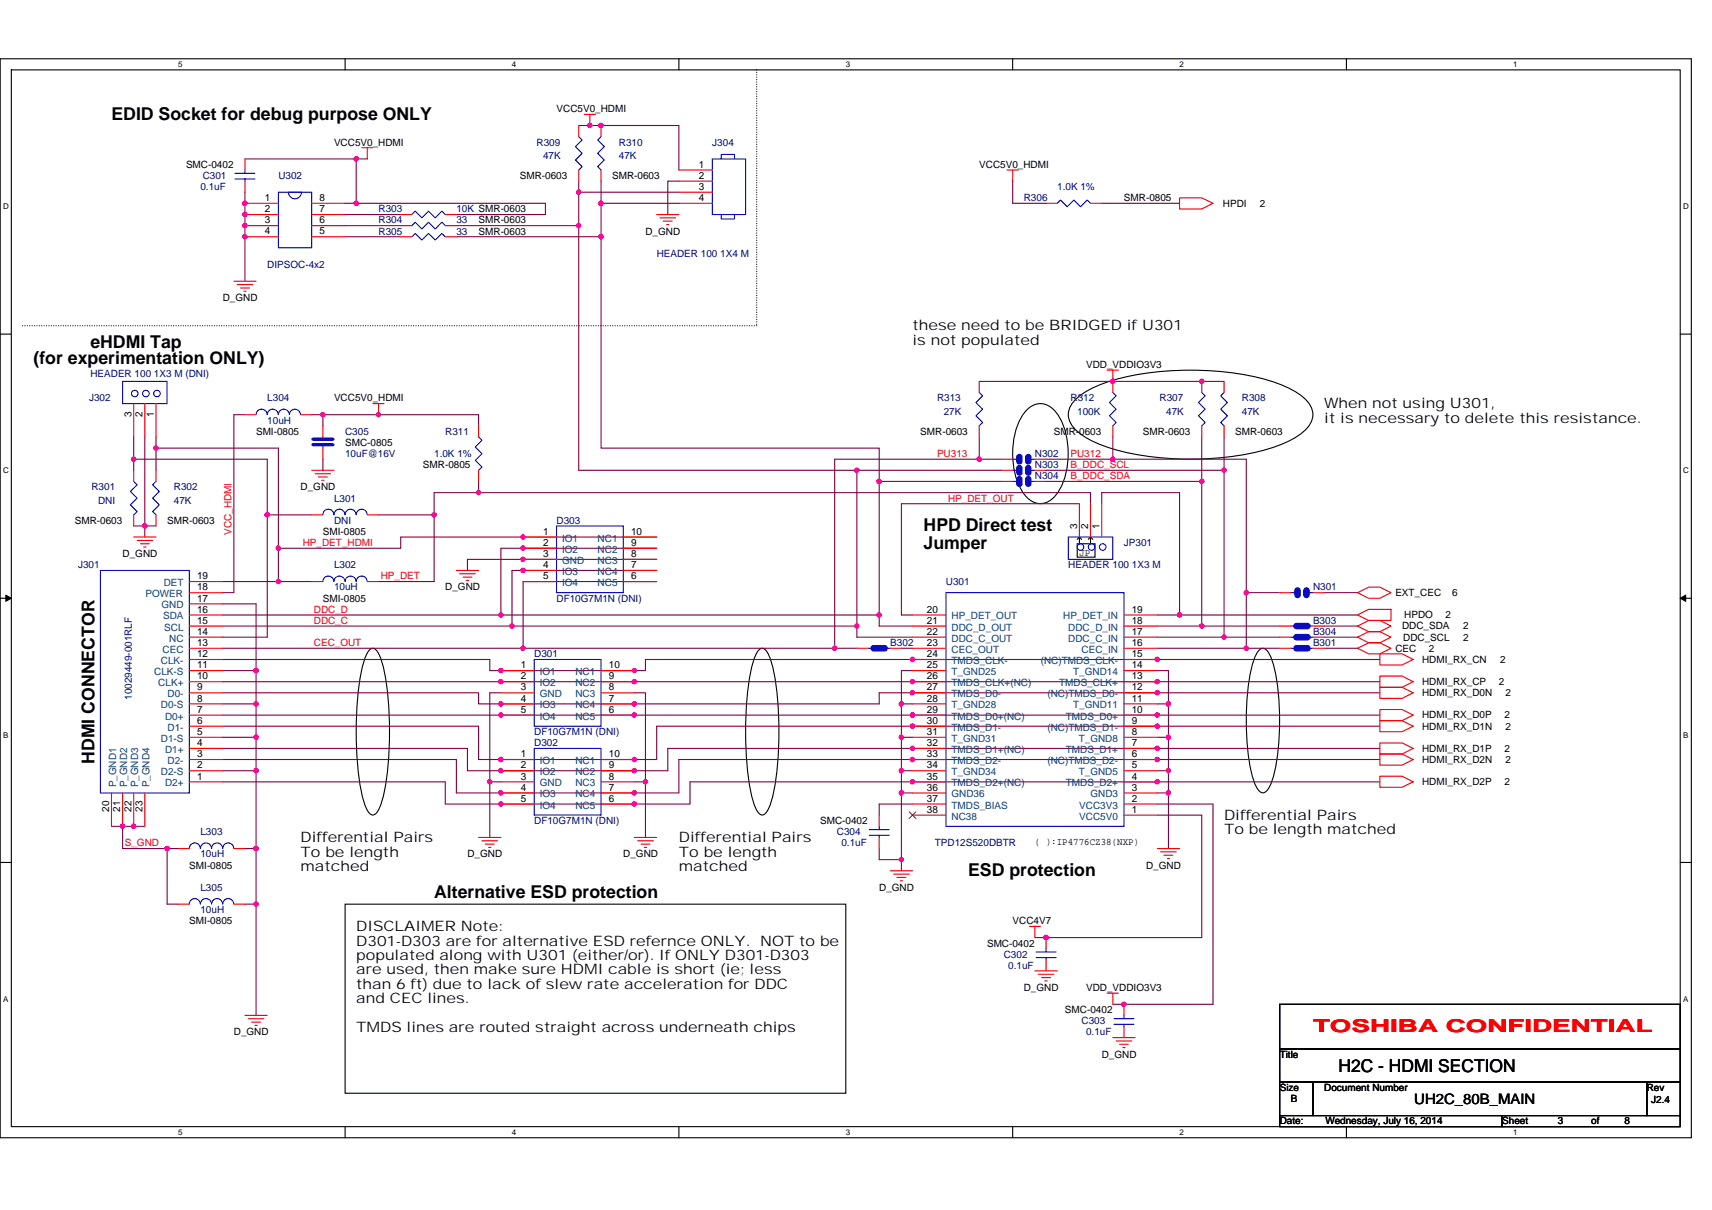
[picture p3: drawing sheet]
<svg xmlns="http://www.w3.org/2000/svg" width="297mm" height="210mm" viewBox="0 0 297 210" stroke-linecap="round" stroke-linejoin="round" font-family="sans-serif">
<path d="M0 10.2h293.5v187.2h-293.5zM2 12.1h289.5v183.4h-289.5z" fill="none" stroke="#000" stroke-width=".19"/>
<g fill="#fff">
<path d="M30.9 10.4h.8v1.6h-.8z"/>
<path d="M30.9 195.7h.8v1.6h-.8z"/>
</g>
<path d="M59.9 10.2v1.9M59.9 195.5v1.9" fill="none" stroke="#000" stroke-width=".19"/>
<g fill="#fff">
<path d="M88.8 10.4h.8v1.6h-.8z"/>
<path d="M88.8 195.7h.8v1.6h-.8z"/>
</g>
<path d="M117.8 10.2v1.9M117.8 195.5v1.9" fill="none" stroke="#000" stroke-width=".19"/>
<g fill="#fff">
<path d="M146.7 10.4h.8v1.6h-.8z"/>
<path d="M146.7 195.7h.8v1.6h-.8z"/>
</g>
<path d="M175.7 10.2v1.9M175.7 195.5v1.9" fill="none" stroke="#000" stroke-width=".19"/>
<g fill="#fff">
<path d="M204.7 10.4h.7v1.6h-.7z"/>
<path d="M204.7 195.7h.7v1.6h-.7z"/>
</g>
<path d="M233.6 10.2v1.9M233.6 195.5v1.9" fill="none" stroke="#000" stroke-width=".19"/>
<g fill="#fff">
<path d="M262.6 10.4h.7v1.6h-.7z"/>
<path d="M262.6 195.7h.7v1.6h-.7z"/>
<path d="M.5 35.1h1v1.5h-1z"/>
<path d="M292 35.1h1v1.5h-1z"/>
<path d="M.5 80.9h1v1.5h-1z"/>
<path d="M292 80.9h1v1.5h-1z"/>
</g>
<path d="M0 58h2M291.5 58h2" fill="none" stroke="#000" stroke-width=".19"/>
<g fill="#fff">
<path d="M.5 126.7h.9v1.6h-.9z"/>
<path d="M292 126.7h.9v1.6h-.9z"/>
</g>
<path d="M0 103.8h2M291.5 103.8h2" fill="none" stroke="#000" stroke-width=".19"/>
<path d="M1 103.3l1 .5-1 .6zM291.5 103.8l1-.5v1.1z" fill="#000" stroke="#000" stroke-width=".17"/>
<g fill="#fff">
<path d="M.5 172.6h.9v1.5h-.9z"/>
<path d="M292 172.6h.9v1.5h-.9z"/>
</g>
<g fill="none" stroke="#000" stroke-width=".19">
<path d="M177.9 71.4a3.2 3.2 0 0 1 5.2 0 12.5 12.5 0 0 1 2 9.8 8.3 8.3 0 0 1-3.2 5.8 3.1 3.1 0 0 1-4-1 12.6 12.6 0 0 1-2-9.8 10.3 10.3 0 0 1 2-4.8zM186.3 69.7a14.6 14.6 0 0 1 6.8-3.7 52.7 52.7 0 0 1 27 0 14.6 14.6 0 0 1 6.7 3.7 3.2 3.2 0 0 1 0 4.5 14.6 14.6 0 0 1-6.7 3.7 52.4 52.4 0 0 1-27 0 14.6 14.6 0 0 1-6.8-3.7 3.2 3.2 0 0 1 0-4.5zM186.9 94.4h3.1v2.3h-3.1zM187.3 93.2l.4 .4M187.3 93.2l-.4 .4M187.3 93.2v1.2M189.2 93.2l.4 .4M189.2 93.2l-.4 .4M189.2 93.2v1.2M64 112.9l.3-.3 .4-.1a2.12 2.12 0 0 1 1.3 1.7 47.3 47.3 0 0 1 1.5 16.3 29.2 29.2 0 0 1-1.8 10l-.7 .8-.3 .1a2.12 2.12 0 0 1-1.4-1.7 47.9 47.9 0 0 1-1.4-16.3 29.2 29.2 0 0 1 1.7-9.9zM131.5 112.9l.4-.3 .3-.1a2.12 2.12 0 0 1 1.4 1.7 47.3 47.3 0 0 1 1.5 16.3 29.2 29.2 0 0 1-1.8 10l-.7 .8-.4 .1a2.12 2.12 0 0 1-1.3-1.7 47.9 47.9 0 0 1-1.4-16.3 29.2 29.2 0 0 1 1.7-9.9zM218.3 112.9a.88 .88 0 0 1 1.6 0 13.1 13.1 0 0 1 1.7 5.8 45.4 45.4 0 0 1-.7 16.3 4.5 4.5 0 0 1-1.4 2.5 1.14 1.14 0 0 1-1.5-.9 26.1 26.1 0 0 1-1.7-9.9 37.5 37.5 0 0 1 1.4-12.5z"/>
<path d="M0 149.7h2M59.9 156.9h86.8v32.8h-86.8zM291.5 149.7h2M222 174.3h69.5v7.7h-69.5zM222 182h69.5v5.8h-69.5zM222 187.8h5.8v5.8h-5.8zM222 193.6h38.6v1.9h-38.6zM227.8 187.8h57.9v5.8h-57.9zM260.6 193.6h30.9v1.9h-30.9zM285.7 187.8h5.8v5.8h-5.8z"/>
</g>
<path d="M131.3 12.1v44.4M3.9 56.5h127.4" fill="none" stroke="#000" stroke-width=".19" stroke-dasharray="0 .4"/>
<g fill="none" stroke="#800040" stroke-width=".19">
<path d="M42.5 33.4v15.4M42.5 27.6h19.3M59.9 35.3h1.9M59.9 37.2h9.6M59.9 39.2h9.6M61.8 27.6v7.7M61.8 35.3h32.8v1.9h-15.4M61.8 27.6h1.9M79.2 39.2h21.2M100.4 21.8h17.4v7.7M100.4 31.4v2M100.4 39.2v42.4h48.3"/>
<path d="M104.3 31.4v3.9M117.8 35.3h-13.5v5.8M117.8 31.4h-1.9v5.8M117.8 33.4h-17.4v5.8M175.7 31.4v3.9h5.8M191.2 35.3h13.5M59.9 41.1h9.6M79.2 41.1h25.1M104.3 41.1v36.7h48.2v5.7M23.2 79.7v1.9M23.2 75.8v3.9M23.2 79.7h23.2v9.6"/>
<path d="M25.1 75.8v15.5h2M27.1 77.8h21.2v17.3M27.1 75.8v2M27.1 77.8v3.8M42.5 72h-1.9v30.8h-2M54.1 72h1.9M56 72h27v1.9M56 72v1.9M56 79.7v1.9M169.9 66.2h42.5M169.9 79.7h3.9M169.9 79.7h-25.1v32.8"/>
<path d="M169.9 75.8v3.9M181.5 79.7h11.6M193.1 79.7h23.1v23.1M193.1 75.8v3.9M208.5 75.8v7.7M212.4 75.8v5.8M23.2 91.3h1.9v1.9M46.4 89.3v21.3h-7.8M46.4 89.3h7.7M48.3 95.1v5.8M65.7 89.3h9.6M75.3 89.3v11.6h-9.6"/>
<path d="M83 83.5v2M83 85.5h106.2v1.9M83 85.5h-7.7v3.8M113.9 97.1h-32.8v1.9M113.9 99h-25.1v9.6M113.9 95.1h-27v11.6M113.9 93.2h-44.4v1.9h-21.2M148.7 81.6v27M148.7 81.6h25.1M152.5 83.5h21.3M152.5 83.5v23.2M181.5 81.6h30.9"/>
<path d="M181.5 83.5h27M187.3 87.4h-30.9v19.3h1.9M191.2 87.4v-1.9h13.5v21.2M208.5 83.5v25.1M212.4 81.6v29M38.6 114.4h46.4v2h25.1h1.9v-2h127.4M38.6 106.7h48.3M38.6 112.5h52.2M38.6 116.4h5.8M38.6 104.8h5.8v11.6M38.6 118.3h200.8M38.6 100.9h9.7"/>
<path d="M38.6 108.6h50.2M44.4 116.4v5.8M48.3 100.9h5.8M86.9 106.7h65.6M88.8 108.6h59.9M90.8 112.5h54M113.9 100.9h-23.1v11.6M144.8 112.5h3.9M148.7 108.6v2h9.6M152.5 106.7v1.9h5.8M156.4 112.5h1.9M158.3 116.4h-1.9v5.8"/>
<path d="M200.8 116.4h1.9v5.8M200.8 106.7h3.9M200.8 112.5h15.4M200.8 110.6h11.6M200.8 108.6h7.7M204.7 106.7h30.8M208.5 108.6h13.5M212.4 110.6h9.6M216.2 112.5h5.8M216.2 102.8h5.8M216.2 102.8v9.7M229.8 112.5h5.7"/>
<path d="M229.8 102.8h5.7M229.8 108.6h5.7M229.8 110.6h5.7M38.6 124.1h200.8M38.6 122.2h5.8M38.6 128h5.8M38.6 133.8h5.8M38.6 126h44.4v5.8h30.9v-5.8h125.5M38.6 129.9h42.5v3.9h34.8v-3.9h123.5M38.6 135.7h38.7v3.8h42.4v-3.8h119.7M44.4 128v5.8M44.4 122.2v5.8"/>
<path d="M44.4 133.8v13.5M85 135.7v9.6M85 135.7h1.9M86.9 120.2h-1.9v15.5M110.1 120.2h1.9v15.5M110.1 135.7h1.9v9.6M156.4 122.2h1.9M156.4 128h1.9M156.4 133.8h1.9M156.4 137.6h1.9M156.4 122.2v5.8M156.4 128v5.8"/>
<path d="M156.4 133.8v3.8M156.4 137.6v11.6M158.3 139.5h-5.8v2M200.8 122.2h1.9M200.8 128h1.9M200.8 133.8h1.9M200.8 137.6h1.9M200.8 139.5h9.7v34.8h-17.4M202.7 122.2v5.8M202.7 137.6v9.7M202.7 128v9.6M239.4 120.2h-86.9v2h-69.5v-2h-44.4"/>
<path d="M239.4 131.8h-121.6v5.8h-30.9h-7.7v-5.8h-40.6M19.3 143.4h5.8M21.3 143.4v3.9h7.7M29 147.3h1.9M29 147.3v9.6h1.9M42.5 147.3h1.9M44.4 156.9v19.3M44.4 147.3v9.6h-1.9M152.5 147.3v1.9h3.9M156.4 149.2v1.9M200.8 141.5h7.7v21.2h-28.9"/>
</g>
<g fill="#f0f" stroke="#f0f" stroke-width=".19">
<circle cx="200.8" cy="114.4" r=".38"/>
<circle cx="23.2" cy="143.4" r=".38"/>
<circle cx="21.3" cy="143.4" r=".38"/>
<circle cx="44.4" cy="122.2" r=".38"/>
<circle cx="156.4" cy="122.2" r=".38"/>
<circle cx="156.4" cy="133.7" r=".38"/>
<circle cx="156.4" cy="127.9" r=".38"/>
<circle cx="202.7" cy="122.2" r=".38"/>
<circle cx="202.7" cy="137.6" r=".38"/>
<circle cx="200.8" cy="118.3" r=".38"/>
<circle cx="200.8" cy="120.2" r=".38"/>
<circle cx="200.8" cy="124.1" r=".38"/>
<circle cx="200.8" cy="126" r=".38"/>
<circle cx="200.8" cy="129.9" r=".38"/>
<circle cx="200.8" cy="131.8" r=".38"/>
<circle cx="200.8" cy="135.7" r=".38"/>
<circle cx="44.4" cy="133.7" r=".38"/>
<circle cx="44.4" cy="127.9" r=".38"/>
<circle cx="202.7" cy="133.7" r=".38"/>
<circle cx="202.7" cy="127.9" r=".38"/>
<circle cx="158.3" cy="120.2" r=".38"/>
<circle cx="152.5" cy="106.7" r=".38"/>
<circle cx="152.5" cy="83.5" r=".38"/>
<circle cx="148.7" cy="108.6" r=".38"/>
<circle cx="144.8" cy="112.5" r=".38"/>
<circle cx="46.4" cy="89.3" r=".38"/>
<circle cx="204.6" cy="106.7" r=".38"/>
<circle cx="208.5" cy="108.6" r=".38"/>
<circle cx="208.5" cy="83.5" r=".38"/>
<circle cx="212.4" cy="110.6" r=".38"/>
<circle cx="212.4" cy="81.6" r=".38"/>
<circle cx="193.1" cy="79.7" r=".38"/>
<circle cx="216.2" cy="112.5" r=".38"/>
<circle cx="216.2" cy="102.8" r=".38"/>
<circle cx="48.3" cy="100.9" r=".38"/>
<circle cx="27.1" cy="77.8" r=".38"/>
<circle cx="23.2" cy="79.7" r=".38"/>
<circle cx="25.1" cy="91.3" r=".38"/>
<circle cx="75.3" cy="89.3" r=".38"/>
<circle cx="42.5" cy="37.2" r=".38"/>
<circle cx="42.5" cy="35.3" r=".38"/>
<circle cx="42.5" cy="41.1" r=".38"/>
<circle cx="42.5" cy="39.1" r=".38"/>
<circle cx="61.8" cy="27.6" r=".38"/>
<circle cx="181.5" cy="162.7" r=".38"/>
<circle cx="56" cy="72" r=".38"/>
<circle cx="208.5" cy="66.2" r=".38"/>
<circle cx="102.3" cy="21.8" r=".38"/>
<circle cx="169.9" cy="79.7" r=".38"/>
<circle cx="193.1" cy="66.2" r=".38"/>
<circle cx="44.4" cy="116.4" r=".38"/>
<circle cx="156.4" cy="149.2" r=".38"/>
<circle cx="156.4" cy="137.6" r=".38"/>
<circle cx="100.4" cy="33.3" r=".38"/>
<circle cx="104.3" cy="35.3" r=".38"/>
<circle cx="104.3" cy="21.8" r=".38"/>
<circle cx="65.7" cy="72" r=".38"/>
<circle cx="195" cy="174.3" r=".38"/>
<circle cx="158.3" cy="114.4" r=".38"/>
<circle cx="86.9" cy="118.3" r=".38"/>
<circle cx="86.9" cy="124.1" r=".38"/>
<circle cx="85" cy="135.7" r=".38"/>
<circle cx="86.9" cy="122.2" r=".38"/>
<circle cx="158.3" cy="126" r=".38"/>
<circle cx="158.3" cy="129.9" r=".38"/>
<circle cx="110" cy="133.7" r=".38"/>
<circle cx="158.3" cy="131.8" r=".38"/>
<circle cx="110" cy="137.6" r=".38"/>
<circle cx="158.3" cy="135.7" r=".38"/>
<circle cx="110" cy="139.5" r=".38"/>
<circle cx="110" cy="131.8" r=".38"/>
<circle cx="112" cy="135.7" r=".38"/>
<circle cx="86.9" cy="116.4" r=".38"/>
<circle cx="110" cy="118.3" r=".38"/>
<circle cx="158.3" cy="118.3" r=".38"/>
<circle cx="86.9" cy="131.8" r=".38"/>
<circle cx="86.9" cy="133.7" r=".38"/>
<circle cx="86.9" cy="137.6" r=".38"/>
<circle cx="86.9" cy="139.5" r=".38"/>
<circle cx="90.7" cy="112.5" r=".38"/>
<circle cx="90.7" cy="99" r=".38"/>
<circle cx="88.8" cy="108.6" r=".38"/>
<circle cx="90.7" cy="95.1" r=".38"/>
<circle cx="86.9" cy="106.7" r=".38"/>
<circle cx="83" cy="85.5" r=".38"/>
<circle cx="110" cy="122.2" r=".38"/>
<circle cx="110" cy="124.1" r=".38"/>
<circle cx="158.3" cy="124.1" r=".38"/>
<circle cx="90.7" cy="97.1" r=".38"/>
<circle cx="90.7" cy="93.2" r=".38"/>
<circle cx="48.3" cy="95.1" r=".38"/>
<circle cx="100.4" cy="39.1" r=".38"/>
<circle cx="148.7" cy="81.6" r=".38"/>
<circle cx="104.3" cy="41.1" r=".38"/>
<circle cx="44.4" cy="156.9" r=".38"/>
<circle cx="44.4" cy="147.2" r=".38"/>
<circle cx="29" cy="147.2" r=".38"/>
<circle cx="110" cy="116.4" r=".38"/>
<circle cx="61.8" cy="35.3" r=".38"/>
</g>
<g fill="none" stroke="#f00" stroke-width=".19">
<path d="M101.4 19.9h1.9M102.3 19.9v1.9M42.5 35.3h5.8M42.5 37.2h5.8M42.5 39.2h5.8M42.5 31.4v2M42.5 27.6v1.9M54.1 39.2h5.8M54.1 37.2h5.8M54.1 35.3h5.8M62.8 25.6h1.9M63.7 25.6v2"/>
<path d="M69.5 39.2h2M69.5 37.2h2M77.3 39.2h1.9M77.3 37.2h1.9M100.4 29.5v1.9M100.4 21.8v1.9M104.3 29.5v1.9M104.3 21.8v1.9M113.9 37.2h3.9M114.5 37.8h2.7M115.1 38.4h1.5M115.7 39h.4"/>
<path d="M117.8 29.5h5.8M117.8 31.4h5.8M117.8 33.4h5.8M117.8 35.3h5.8M174.7 29.5h2M175.7 29.5v1.9M181.5 35.3h1.9M189.2 35.3h2M204.7 34.3h3.8l2 1-2 1h-3.8zM40.6 48.8h3.8M41.1 49.4h2.8M41.7 50h1.6"/>
<path d="M42.3 50.5h.4M42.5 41.1h5.8M54.1 41.1h5.8M69.5 41.1h2M77.3 41.1h1.9M23.2 70v5.8M25.1 70v5.8M27.1 70v5.8M42.5 72h1.9M52.2 72h1.9M56 73.9v1.9M56 77.8v1.9"/>
<path d="M64.7 70h1.9M65.7 70v2M83 73.9v1.9M169.9 73.9v1.9M169.9 66.2v1.9M173.8 79.7h1.9M179.6 79.7h1.9M192.1 64.2h1.9M193.1 64.2v3.9M193.1 73.9v1.9M208.5 73.9v1.9M208.5 66.2v1.9"/>
<path d="M212.4 73.9v1.9M212.4 66.2v1.9M23.2 93.2h3.9M23.2 89.3v2M23.2 81.6v1.9M23.8 93.8h2.7M24.4 94.4h1.5M24.9 94.9h.4M27.1 89.3v2M27.1 81.6v1.9M54.1 81.6h3.9M54.1 89.3h1.9"/>
<path d="M54.7 82.2h2.7M55.2 82.8h1.6M55.8 83.4h.4M63.7 89.3h2M79.2 99h3.8M79.8 99.6h2.7M83 81.6v1.9M90.8 93.2h5.8M90.8 95.1h5.8M90.8 97.1h5.8M90.8 99h5.8M108.1 99h5.8"/>
<path d="M108.1 97.1h5.8M108.1 95.1h5.8M108.1 93.2h5.8M173.8 83.5h1.9M173.8 81.6h1.9M179.6 83.5h1.9M179.6 81.6h1.9M187.3 87.4v5.8M189.2 87.4v5.8M191.2 87.4v5.8M32.8 118.3h5.8M32.8 116.4h5.8"/>
<path d="M32.8 112.5h5.8M32.8 110.6h5.8M32.8 108.6h5.8M32.8 106.7h5.8M32.8 104.8h5.8M32.8 102.8h5.8M32.8 100.9h5.8M32.8 114.4h5.8M54.1 100.9h1.9M63.7 100.9h2M80.3 100.2h1.6M80.9 100.7h.4"/>
<path d="M86.9 116.4h5.8M86.9 118.3h5.8M90.8 100.9h5.8M104.3 118.3h5.8M104.3 116.4h5.8M108.1 100.9h5.8M148.7 112.5h1.9M154.5 112.5h1.9M158.3 118.3h5.8M158.3 116.4h5.8M158.3 114.4h5.8M158.3 112.5h5.8"/>
<path d="M158.3 110.6h5.8M158.3 108.6h5.8M158.3 106.7h5.8M195 118.3h5.8M195 116.4h5.8M195 114.4h5.8M195 112.5h5.8M195 110.6h5.8M195 108.6h5.8M195 106.7h5.8M222 110.6h2M222 112.5h2"/>
<path d="M222 108.6h2M222 102.8h2M227.8 110.6h2M227.8 112.5h2M227.8 108.6h2M227.8 102.8h2M235.5 106.7l2-1h3.8v2h-3.8zM235.5 102.8l2-.9h1.9l1.9 .9-1.9 1h-1.9zM235.5 108.6l2-.9h1.9l1.9 .9-1.9 1h-1.9zM235.5 110.6l2-1h1.9l1.9 1-1.9 .9h-1.9zM235.5 112.5l2-1h1.9l1.9 1-1.9 1h-1.9zM239.4 113.5h3.9l1.9 .9-1.9 1h-3.9z"/>
<path d="M239.4 117.3h3.9l1.9 1-1.9 1h-3.9zM239.4 119.3h3.9l1.9 .9-1.9 1h-3.9zM19.3 137.6v5.8M21.3 137.6v5.8M23.2 137.6v5.8M25.1 137.6v5.8M32.8 135.7h5.8M32.8 131.8h5.8M32.8 133.8h5.8M32.8 129.9h5.8M32.8 126h5.8M32.8 124.1h5.8"/>
<path d="M32.8 120.2h5.8M32.8 128h5.8M32.8 122.2h5.8M86.9 120.2h5.8M86.9 122.2h5.8M86.9 124.1h5.8M86.9 131.8h5.8M86.9 133.8h5.8M86.9 135.7h5.8M86.9 137.6h5.8M86.9 139.5h5.8M104.3 124.1h5.8"/>
<path d="M104.3 122.2h5.8M104.3 120.2h5.8M104.3 139.5h5.8M104.3 137.6h5.8M104.3 135.7h5.8M104.3 133.8h5.8M104.3 131.8h5.8M158.3 139.5h5.8M158.3 137.6h5.8M158.3 135.7h5.8M158.3 133.8h5.8M158.3 131.8h5.8"/>
<path d="M158.3 129.9h5.8M158.3 128h5.8M158.3 126h5.8M158.3 124.1h5.8M158.3 122.2h5.8M158.3 120.2h5.8M195 139.5h5.8M195 137.6h5.8M195 135.7h5.8M195 133.8h5.8M195 131.8h5.8M195 129.9h5.8"/>
<path d="M195 128h5.8M195 126h5.8M195 124.1h5.8M195 122.2h5.8M195 120.2h5.8M239.4 130.9h3.9l1.9 .9-1.9 1h-3.9zM239.4 128.9h3.9l1.9 1-1.9 1h-3.9zM239.4 123.1h3.9l1.9 1-1.9 1h-3.9zM239.4 125.1h3.9l1.9 .9-1.9 1h-3.9zM239.4 134.7h3.9l1.9 1-1.9 .9h-3.9zM30.9 147.3h1.9M30.9 156.9h1.9"/>
<path d="M40.6 147.3h1.9M40.6 156.9h1.9M83 145.3h3.9M83.6 145.9h2.7M84.2 146.5h1.5M84.8 147.1h.4M110.1 145.3h3.8M110.7 145.9h2.6M111.2 146.5h1.6M111.8 147.1h.4M152.5 145.3v2M152.5 141.5v1.9"/>
<path d="M154.5 151.1h3.8M155 151.7h2.8M155.6 152.3h1.6M156.2 152.8h.4M158.3 141.5h5.8M195 141.5h5.8M200.8 147.3h3.9M201.4 147.8h2.7M201.9 148.4h1.6M202.5 149h.4M42.5 176.2h3.9M43.1 176.8h2.7"/>
<path d="M43.7 177.4h1.5M44.2 177.9h.4M178.6 160.8h1.9M179.6 160.8v1.9M179.6 168.5h3.8M180.1 169.1h2.7M180.7 169.7h1.6M181.3 170.2h.4M181.5 166.6v1.9M181.5 162.7v1.9M192.1 172.4h1.9M193.1 172.4v1.9"/>
<path d="M195 178.1v2M195 174.3v1.9M193.1 180.1h3.8M193.7 180.7h2.7M194.2 181.2h1.6M194.8 181.8h.4"/>
</g>
<g fill="none" stroke="#00f" stroke-width=".19">
<path d="M40.8 30.1h3.4M40.8 31.1h3.4M42.5 31.1v.3M42.5 29.5v.6M48.3 33.4h5.8v9.6h-5.8zM50 33.3a1.14 1.14 0 0 0 1.2 1.2 1.14 1.14 0 0 0 1.1-1.2M50.2 33.4h2M71.5 39.2l.5-.6 1.2 1.1 1.2-1.1 1.1 1.1 1.2-1.1 .6 .6M71.5 37.2l.5-.6 1.2 1.2 1.2-1.2 1.1 1.2 1.2-1.2 .6 .6M100.4 23.7l.6 .6-1.2 1.1 1.2 1.2-1.2 1.2 1.2 1.1-.6 .6M104.3 23.7l-.6 .6 1.2 1.1-1.2 1.2 1.2 1.2-1.2 1.1 .6 .6M123.6 27.6h5.8v9.6h-5.8z"/>
<path d="M125.1 27.6v-.8h2.3v.8M125.1 37.2v.8h2.3v-.8M183.4 35.3l.6-.6 1.2 1.2 1.1-1.2 1.2 1.2 1.1-1.2 .6 .6M71.5 41.1l.5-.6 1.2 1.2 1.2-1.2 1.1 1.2 1.2-1.2 .6 .6M21.3 66.2h7.7v3.8h-7.7zM50.2 71.9a.96 .96 0 0 0-1-.9 .96 .96 0 0 0-.9 .9 .96 .96 0 0 0-1-.9 .96 .96 0 0 0-.9 .9 .96 .96 0 0 0-1-.9 .96 .96 0 0 0-1 .9M52.1 71.9a.95 .95 0 0 0-.9-.9 .95 .95 0 0 0-1 .9M56 75.8v.4M56 77.2v.6M83 75.8l.6 .6-1.1 1.2 1.1 1.1-1.1 1.2 1.1 1.1-.6 .6M169.9 68.1l.6 .6-1.2 1.2 1.2 1.1-1.2 1.2 1.2 1.1-.6 .6M175.7 79.7h.6"/>
<path d="M179 79.7h.6M193.1 68.1l.6 .6-1.2 1.2 1.2 1.1-1.2 1.2 1.2 1.1-.6 .6M208.5 68.1l.6 .6-1.2 1.2 1.2 1.1-1.2 1.2 1.2 1.1-.6 .6M212.4 68.1l-.6 .6 1.2 1.2-1.2 1.1 1.2 1.2-1.2 1.1 .6 .6M17.4 99h15.4v38.6h-15.4zM23.2 83.5l.6 .6-1.2 1.2 1.2 1.1-1.2 1.2 1.2 1.2-.6 .5M27.1 83.5l-.6 .6 1.1 1.2-1.1 1.1 1.1 1.2-1.1 1.2 .6 .5M61.8 89.3a.96 .96 0 0 0-1-.9 .96 .96 0 0 0-.9 .9 .96 .96 0 0 0-1-.9 .96 .96 0 0 0-1 .9 .95 .95 0 0 0-.9-.9 .95 .95 0 0 0-1 .9M63.7 89.3a.95 .95 0 0 0-.9-.9 .95 .95 0 0 0-1 .9M96.6 91.3h11.5v11.5h-11.5zM175.7 83.5h.6M175.7 81.6h.6"/>
<path d="M179 83.5h.6M179 81.6h.6M185.4 93.2h7.7v3.9h-7.7zM56 100.9a.95 .95 0 0 1 1-.9 .95 .95 0 0 1 .9 .9 .96 .96 0 0 1 1-.9 .96 .96 0 0 1 1 .9 .96 .96 0 0 1 .9-.9 .96 .96 0 0 1 1 .9M61.8 100.9a.95 .95 0 0 1 1-.9 .95 .95 0 0 1 .9 .9M92.7 114.4h11.6v11.6h-11.6zM150.6 112.5h.4M154.1 112.5h.4M164.1 102.8h30.9v40.6h-30.9zM224 110.6h.3M224 112.5h.3M224 108.6h.3"/>
<path d="M224 102.8h.5M227.2 102.8h.6M227.4 110.6h.4M227.4 112.5h.4M227.4 108.6h.4M92.7 129.9h11.6v11.6h-11.6zM32.8 147.2a.95 .95 0 0 1 1-.9 .95 .95 0 0 1 1 .9M32.8 156.9a.95 .95 0 0 1 1-1 .95 .95 0 0 1 1 1M34.8 147.2a.96 .96 0 0 1 .9-.9 .96 .96 0 0 1 1 .9M34.8 156.9a.96 .96 0 0 1 .9-1 .96 .96 0 0 1 1 1M36.7 147.2a.95 .95 0 0 1 1-.9 .95 .95 0 0 1 .9 .9M36.7 156.9a.95 .95 0 0 1 1-1 .95 .95 0 0 1 .9 1"/>
<path d="M38.6 147.2a.95 .95 0 0 1 1-.9 .95 .95 0 0 1 1 .9M38.6 156.9a.95 .95 0 0 1 1-1 .95 .95 0 0 1 1 1M150.8 144h3.5M150.8 144.9h3.5M152.5 144.9v.4M152.5 143.4v.6M179.8 165.2h3.4M179.8 166.2h3.4M181.5 166.2v.4M181.5 164.6v.6M193.3 176.8h3.4M193.3 177.8h3.4"/>
<path d="M195 177.8v.3M195 176.2v.6"/>
<circle cx="23.4" cy="68.3" r=".57"/>
<circle cx="25.3" cy="68.3" r=".57"/>
<circle cx="27.2" cy="68.3" r=".57"/>
<circle cx="187.5" cy="94.9" r=".57"/>
<circle cx="189.4" cy="94.9" r=".57"/>
<circle cx="191.3" cy="94.9" r=".57"/>
</g>
<path d="M54.3 77.2h3.5M54.3 76.2h3.5" fill="none" stroke="#00f" stroke-width=".57"/>
<path d="M176.9 79.3v.8M178.4 79.3v.8M176.9 83.2v.7M176.9 81.2v.8M178.4 83.2v.7M178.4 81.2v.8M151.6 112.5h1.9M224.9 110.6h2M224.9 112.5h2M224.9 108.6h2M225.1 102.5v.8M226.7 102.5v.8" fill="none" stroke="#00f" stroke-width="1.1"/>
<path d="M157.8 140.9l1.1 1.1M158.9 140.9l-1.2 1.1" fill="none" stroke="#804000" stroke-width=".17"/>
<g font-size="3.1">
<text x="19.3" y="20.8">EDID Socket for debug purpose ONLY</text>
<text x="5.8" y="63.2">(for experimentation ONLY)</text>
<text x="15.7" y="60.3">eHDMI Tap</text>
<text x="160.2" y="92.2">HPD Direct test</text>
<text x="160.2" y="95.4">Jumper</text>
<text x="16.4" y="132.6" transform="rotate(-90 16.4 132.6)">HDMI CONNECTOR</text>
<text x="75.3" y="155.9">Alternative ESD protection</text>
<text x="168" y="152">ESD protection</text>
<text x="232.3" y="186.1">H2C - HDMI SECTION</text>
</g>
<text font-size="3.1" fill="#f00" x="227.8" y="179">TOSHIBA CONFIDENTIAL</text>
<g font-size="2.5">
<text x="158.3" y="57.3">these need to be BRIDGED if U301</text>
<text x="158.3" y="59.8">is not populated</text>
<text x="229.8" y="70.9">When not using U301,</text>
<text x="229.8" y="73.4">it is necessary to delete this resistance.</text>
<text x="212.4" y="142.3">Differential Pairs</text>
<text x="52.2" y="146.2">Differential Pairs</text>
<text x="52.2" y="148.7">To be length</text>
<text x="117.8" y="146.2">Differential Pairs</text>
<text x="117.8" y="148.7">To be length</text>
<text x="212.4" y="144.8">To be length matched</text>
<text x="52.2" y="151.2">matched</text>
<text x="117.8" y="151.2">matched</text>
<text x="61.8" y="161.6">DISCLAIMER Note:</text>
<text x="61.8" y="164.1">D301-D303 are for alternative ESD refernce ONLY. NOT to be</text>
<text x="61.8" y="166.6">populated along with U301 (either/or). If ONLY D301-D303</text>
<text x="61.8" y="169.1">are used, then make sure HDMI cable is short (ie; less</text>
<text x="61.8" y="171.6">than 6 ft) due to lack of slew rate acceleration for DDC</text>
<text x="61.8" y="174.1">and CEC lines.</text>
<text x="61.8" y="179.1">TMDS lines are routed straight across underneath chips</text>
<text x="245.4" y="191.6">UH2C_80B_MAIN</text>
</g>
<g font-size="1.7">
<text x="96.6" y="19.5">VCC5V0_HDMI</text>
<text x="32.3" y="29.1">SMC-0402</text>
<text x="58" y="25.3">VCC5V0_HDMI</text>
<text x="121.3" y="29.1">1</text>
<text x="169.9" y="29.1">VCC5V0_HDMI</text>
<text x="46" y="34.9">1</text>
<text x="55.4" y="34.9">8</text>
<text x="90.2" y="31.1">SMR-0603</text>
<text x="106.2" y="31.1">SMR-0603</text>
<text x="121.3" y="31">2</text>
<text x="121.3" y="33">3</text>
<text x="121.3" y="34.9">4</text>
<text x="195" y="34.9">SMR-0805</text>
<text x="212.2" y="35.9">HPDI</text>
<text x="218.6" y="35.9">2</text>
<text x="46" y="36.8">2</text>
<text x="46" y="38.8">3</text>
<text x="46" y="40.7">4</text>
<text x="55.4" y="40.7">5</text>
<text x="55.4" y="38.8">6</text>
<text x="55.4" y="36.8">7</text>
<text x="83" y="40.7">SMR-0603</text>
<text x="83" y="38.8">SMR-0603</text>
<text x="112" y="40.7">D_GND</text>
<text x="38.6" y="52.3">D_GND</text>
<text x="188.4" y="63.9">VDD_VDDIO3V3</text>
<text x="58" y="69.7">VCC5V0_HDMI</text>
<text x="22.8" y="72.3" transform="rotate(-90 22.8 72.3)">3</text>
<text x="24.7" y="72.3" transform="rotate(-90 24.7 72.3)">2</text>
<text x="26.7" y="72.3" transform="rotate(-90 26.7 72.3)">1</text>
<text x="44.4" y="75.4">SMI-0805</text>
<text x="59.9" y="77.4">SMC-0805</text>
<text x="159.7" y="75.4">SMR-0603</text>
<text x="182.8" y="75.4">SMR-0603</text>
<text x="198.3" y="75.4">SMR-0603</text>
<text x="214.3" y="75.4">SMR-0603</text>
<text x="73.4" y="81.2">SMR-0805</text>
<text x="52.2" y="85.1">D_GND</text>
<text x="13" y="90.9">SMR-0603</text>
<text x="29" y="90.9">SMR-0603</text>
<text x="56" y="92.8">SMI-0805</text>
<text x="94.2" y="92.8">1</text>
<text x="94.2" y="94.7">2</text>
<text x="109.5" y="94.7">9</text>
<text x="109.5" y="92.8">10</text>
<text x="186.9" y="91.8" transform="rotate(-90 186.9 91.8)">3</text>
<text x="188.8" y="91.8" transform="rotate(-90 188.8 91.8)">2</text>
<text x="190.8" y="91.8" transform="rotate(-90 190.8 91.8)">1</text>
<text x="21.3" y="96.7">D_GND</text>
<text x="34.2" y="100.5">19</text>
<text x="94.2" y="96.7">3</text>
<text x="94.2" y="98.6">4</text>
<text x="94.2" y="100.5">5</text>
<text x="109.5" y="100.5">6</text>
<text x="109.5" y="98.6">7</text>
<text x="109.5" y="96.7">8</text>
<text x="187.3" y="96.5">JP</text>
<text x="34.2" y="102.4">18</text>
<text x="34.2" y="104.4">17</text>
<text x="34.2" y="106.3">16</text>
<text x="56" y="104.4">SMI-0805</text>
<text x="77.3" y="102.5">D_GND</text>
<text x="160.8" y="106.3">20</text>
<text x="196.4" y="106.3">19</text>
<text x="242.1" y="103.4">EXT_CEC</text>
<text x="243.6" y="107.3">HPDO</text>
<text x="250.8" y="107.3">2</text>
<text x="251.9" y="103.4">6</text>
<text x="34.2" y="108.2">15</text>
<text x="34.2" y="112.1">13</text>
<text x="34.2" y="110.2">14</text>
<text x="160.8" y="112.1">23</text>
<text x="160.8" y="110.2">22</text>
<text x="160.8" y="108.2">21</text>
<text x="196.4" y="112.1">16</text>
<text x="196.4" y="110.2">17</text>
<text x="196.4" y="108.2">18</text>
<text x="242.1" y="113.1">CEC</text>
<text x="243.3" y="109.2">DDC_SDA</text>
<text x="243.5" y="111.2">DDC_SCL</text>
<text x="247.9" y="113.1">2</text>
<text x="253.9" y="111.2">2</text>
<text x="253.9" y="109.2">2</text>
<text x="34.2" y="119.8">9</text>
<text x="34.2" y="117.9">10</text>
<text x="34.2" y="116">11</text>
<text x="34.2" y="114">12</text>
<text x="90.4" y="116">1</text>
<text x="90.4" y="117.9">2</text>
<text x="90.4" y="119.8">3</text>
<text x="105.6" y="119.8">8</text>
<text x="105.6" y="117.9">9</text>
<text x="105.6" y="116">10</text>
<text x="160.8" y="119.8">27</text>
<text x="160.8" y="117.9">26</text>
<text x="160.8" y="116">25</text>
<text x="160.8" y="114">24</text>
<text x="196.4" y="119.8">12</text>
<text x="196.4" y="116">14</text>
<text x="196.4" y="114">15</text>
<text x="196.4" y="117.9">13</text>
<text x="246.7" y="115">HDMI_RX_CN</text>
<text x="246.7" y="118.9">HDMI_RX_CP</text>
<text x="260" y="118.9">2</text>
<text x="260.3" y="115">2</text>
<text x="34.2" y="125.6">6</text>
<text x="34.2" y="123.7">7</text>
<text x="34.2" y="121.8">8</text>
<text x="90.4" y="121.8">4</text>
<text x="90.4" y="123.7">5</text>
<text x="105.6" y="123.7">6</text>
<text x="105.6" y="121.8">7</text>
<text x="160.8" y="125.6">30</text>
<text x="160.8" y="123.7">29</text>
<text x="160.8" y="121.8">28</text>
<text x="196.4" y="125.6">9</text>
<text x="196.4" y="121.8">11</text>
<text x="196.4" y="123.7">10</text>
<text x="246.7" y="124.7">HDMI_RX_D0P</text>
<text x="246.7" y="120.8">HDMI_RX_D0N</text>
<text x="261" y="124.7">2</text>
<text x="261.2" y="120.8">2</text>
<text x="34.2" y="131.4">3</text>
<text x="34.2" y="129.5">4</text>
<text x="34.2" y="127.6">5</text>
<text x="90.4" y="131.4">1</text>
<text x="105.6" y="131.4">10</text>
<text x="160.8" y="131.4">33</text>
<text x="160.8" y="129.5">32</text>
<text x="160.8" y="127.6">31</text>
<text x="196.4" y="131.4">6</text>
<text x="196.4" y="129.5">7</text>
<text x="196.4" y="127.6">8</text>
<text x="246.7" y="130.5">HDMI_RX_D1P</text>
<text x="246.7" y="126.6">HDMI_RX_D1N</text>
<text x="261" y="130.5">2</text>
<text x="261.2" y="126.6">2</text>
<text x="34.2" y="135.3">1</text>
<text x="34.2" y="133.4">2</text>
<text x="90.4" y="133.4">2</text>
<text x="90.4" y="135.3">3</text>
<text x="90.4" y="137.2">4</text>
<text x="105.6" y="137.2">7</text>
<text x="105.6" y="135.3">8</text>
<text x="105.6" y="133.4">9</text>
<text x="160.8" y="137.2">36</text>
<text x="160.8" y="135.3">35</text>
<text x="160.8" y="133.4">34</text>
<text x="196.4" y="137.2">3</text>
<text x="196.4" y="135.3">4</text>
<text x="196.4" y="133.4">5</text>
<text x="246.7" y="132.4">HDMI_RX_D2N</text>
<text x="246.7" y="136.2">HDMI_RX_D2P</text>
<text x="261" y="136.2">2</text>
<text x="261.2" y="132.4">2</text>
<text x="18.9" y="140.9" transform="rotate(-90 18.9 140.9)">20</text>
<text x="20.9" y="140.9" transform="rotate(-90 20.9 140.9)">21</text>
<text x="22.8" y="140.9" transform="rotate(-90 22.8 140.9)">22</text>
<text x="24.7" y="140.9" transform="rotate(-90 24.7 140.9)">23</text>
<text x="90.4" y="139.1">5</text>
<text x="105.6" y="139.1">6</text>
<text x="142.3" y="143">SMC-0402</text>
<text x="160.8" y="141.1">38</text>
<text x="160.8" y="139.1">37</text>
<text x="196.4" y="141.1">1</text>
<text x="196.4" y="139.1">2</text>
<text x="81.1" y="148.8">D_GND</text>
<text x="108.1" y="148.8">D_GND</text>
<text x="179.6" y="146.7">( ):IP4776CZ38(NXP)</text>
<text x="32.8" y="150.7">SMI-0805</text>
<text x="152.5" y="154.6">D_GND</text>
<text x="198.9" y="150.7">D_GND</text>
<text x="32.8" y="160.4">SMI-0805</text>
<text x="175.7" y="160.4">VCC4V7</text>
<text x="171.3" y="164.3">SMC-0402</text>
<text x="177.6" y="172">D_GND</text>
<text x="188.4" y="172">VDD_VDDIO3V3</text>
<text x="40.6" y="179.7">D_GND</text>
<text x="184.8" y="175.8">SMC-0402</text>
<text x="191.2" y="183.6">D_GND</text>
<text x="222" y="183.6">Title</text>
<text x="222" y="189.3">Size</text>
<text x="224" y="191.3">B</text>
<text x="229.8" y="189.3">Document Number</text>
<text x="285.7" y="189.3">Rev</text>
<text x="286.5" y="191.5">J2.4</text>
<text x="222" y="195.1">Date:</text>
<text x="230" y="195.1">Wednesday, July 16, 2014</text>
<text x="260.6" y="195.1">Sheet</text>
<text x="270.3" y="195.1">3</text>
<text x="276.1" y="195.1">of</text>
<text x="281.9" y="195.1">8</text>
</g>
<g font-size="1.7" fill="#000080">
<text x="93.1" y="25.3">R309</text>
<text x="94.2" y="27.6">47K</text>
<text x="107.4" y="25.3">R310</text>
<text x="107.4" y="27.6">47K</text>
<text x="123.6" y="25.3">J304</text>
<text x="34.8" y="33">0.1uF</text>
<text x="35.2" y="31.1">C301</text>
<text x="48.3" y="31.1">U302</text>
<text x="177.6" y="34.9">R306</text>
<text x="183.4" y="33">1.0K 1%</text>
<text x="65.7" y="40.7">R305</text>
<text x="65.7" y="38.8">R304</text>
<text x="65.7" y="36.8">R303</text>
<text x="79.2" y="40.7">33</text>
<text x="79.2" y="38.8">33</text>
<text x="79.2" y="36.8">10K SMR-0603</text>
<text x="46.4" y="46.5">DIPSOC-4x2</text>
<text x="113.9" y="44.6">HEADER 100 1X4 M</text>
<text x="15.7" y="65.4">HEADER 100 1X3 M (DNI)</text>
<text x="15.5" y="69.7">J302</text>
<text x="46.4" y="69.7">L304</text>
<text x="162.6" y="69.7">R313</text>
<text x="163.7" y="72">27K</text>
<text x="185.7" y="69.7">R312</text>
<text x="186.9" y="72">100K</text>
<text x="201.2" y="69.7">R307</text>
<text x="202.4" y="72">47K</text>
<text x="215.5" y="69.7">R308</text>
<text x="215.5" y="72">47K</text>
<text x="46.4" y="73.5">10uH</text>
<text x="59.9" y="75.4">C305</text>
<text x="77.3" y="75.4">R311</text>
<text x="59.9" y="79.3">10uF@16V</text>
<text x="75.3" y="79.3">1.0K 1%</text>
<text x="179.6" y="83.2">N304</text>
<text x="179.6" y="79.3">N302</text>
<text x="179.6" y="81.2">N303</text>
<text x="15.9" y="85.1">R301</text>
<text x="17" y="87.4">DNI</text>
<text x="30.2" y="85.1">R302</text>
<text x="30.2" y="87.4">47K</text>
<text x="58" y="87">L301</text>
<text x="58" y="90.9">DNI</text>
<text x="96.6" y="90.9">D303</text>
<text x="195" y="94.7">JP301</text>
<text x="13.5" y="98.6">J301</text>
<text x="58" y="98.6">L302</text>
<text x="164.1" y="101.5">U301</text>
<text x="185.4" y="98.6">HEADER 100 1X3 M</text>
<text x="58" y="102.5">10uH</text>
<text x="96.6" y="104.4">DF10G7M1N (DNI)</text>
<text x="227.8" y="102.5">N301</text>
<text x="154.5" y="112.1">B302</text>
<text x="227.8" y="110.2">B304</text>
<text x="227.8" y="112.1">B301</text>
<text x="227.8" y="108.3">B303</text>
<text x="92.7" y="114">D301</text>
<text x="22.9" y="121.4" transform="rotate(-90 22.9 121.4)">10029449-001RLF</text>
<text x="92.7" y="127.6">DF10G7M1N (DNI)</text>
<text x="92.7" y="129.5">D302</text>
<text x="92.7" y="143">DF10G7M1N (DNI)</text>
<text x="34.8" y="144.9">L303</text>
<text x="34.8" y="148.8">10uH</text>
<text x="145.2" y="144.9">C304</text>
<text x="146" y="146.9">0.1uF</text>
<text x="162.2" y="146.9">TPD12S520DBTR</text>
<text x="34.8" y="154.6">L305</text>
<text x="34.8" y="158.5">10uH</text>
<text x="174.2" y="166.2">C302</text>
<text x="174.9" y="168.1">0.1uF</text>
<text x="187.7" y="177.8">C303</text>
<text x="188.4" y="179.7">0.1uF</text>
</g>
<g font-size="1.7" fill="#f00">
<text x="162.6" y="79.3">PU313</text>
<text x="185.7" y="83.2">B_DDC_SDA</text>
<text x="185.7" y="81.2">B_DDC_SCL</text>
<text x="185.7" y="79.3">PU312</text>
<text x="164.5" y="87">HP_DET_OUT</text>
<text x="40.2" y="92.8" transform="rotate(-90 40.2 92.8)">VCC_HDMI</text>
<text x="52.5" y="94.8">HP_DET_HDMI</text>
<text x="66.1" y="100.5">HP_DET</text>
<text x="54.5" y="106.3">DDC_D</text>
<text x="54.5" y="112.1">CEC_OUT</text>
<text x="54.5" y="108.3">DDC_C</text>
<text x="21.7" y="146.9">S_GND</text>
</g>
<g font-size="1.7" fill="#004080">
<text x="97.5" y="94">IO1</text>
<text x="97.5" y="95.9">IO2</text>
<text x="103.7" y="95.9">NC2</text>
<text x="103.7" y="94">NC1</text>
<text x="28.4" y="101.7">DET</text>
<text x="97.5" y="97.9">GND</text>
<text x="97.5" y="99.8">IO3</text>
<text x="97.5" y="101.7">IO4</text>
<text x="103.7" y="101.7">NC5</text>
<text x="103.7" y="99.8">NC4</text>
<text x="103.7" y="97.9">NC3</text>
<text x="25.2" y="103.6">POWER</text>
<text x="28" y="105.6">GND</text>
<text x="28.3" y="107.5">SDA</text>
<text x="165.1" y="107.5">HP_DET_OUT</text>
<text x="184.5" y="107.5">HP_DET_IN</text>
<text x="28.2" y="113.3">CEC</text>
<text x="28.5" y="109.4">SCL</text>
<text x="29.4" y="111.4">NC</text>
<text x="165.1" y="113.3">CEC_OUT</text>
<text x="165.1" y="111.4">DDC_C_OUT</text>
<text x="165.1" y="109.4">DDC_D_OUT</text>
<text x="185.4" y="111.4">DDC_C_IN</text>
<text x="185.4" y="109.4">DDC_D_IN</text>
<text x="187.7" y="113.3">CEC_IN</text>
<text x="26.8" y="117.2">CLK-S</text>
<text x="27.5" y="119.1">CLK+</text>
<text x="27.9" y="115.2">CLK-</text>
<text x="93.7" y="117.2">IO1</text>
<text x="93.7" y="119.1">IO2</text>
<text x="99.8" y="119.1">NC2</text>
<text x="99.8" y="117.2">NC1</text>
<text x="165.1" y="119.1">TMDS_CLK+(NC)</text>
<text x="165.1" y="117.2">T_GND25</text>
<text x="165.1" y="115.2">TMDS_CLK-</text>
<text x="180.6" y="115.2">(NC)TMDS_CLK-</text>
<text x="183.8" y="119.1">TMDS_CLK+</text>
<text x="186.2" y="117.2">T_GND14</text>
<text x="27.9" y="122.9">D0-S</text>
<text x="28.6" y="124.9">D0+</text>
<text x="29.1" y="121">D0-</text>
<text x="93.7" y="121">GND</text>
<text x="93.7" y="122.9">IO3</text>
<text x="93.7" y="124.9">IO4</text>
<text x="99.8" y="124.9">NC5</text>
<text x="99.8" y="122.9">NC4</text>
<text x="99.8" y="121">NC3</text>
<text x="165.1" y="124.9">TMDS_D0+(NC)</text>
<text x="165.1" y="122.9">T_GND28</text>
<text x="165.1" y="121">TMDS_D0-</text>
<text x="181.7" y="121">(NC)TMDS_D0-</text>
<text x="184.9" y="124.9">TMDS_D0+</text>
<text x="186.2" y="122.9">T_GND11</text>
<text x="27.9" y="128.7">D1-S</text>
<text x="28.6" y="130.7">D1+</text>
<text x="29.1" y="126.8">D1-</text>
<text x="165.1" y="130.7">TMDS_D1+(NC)</text>
<text x="165.1" y="128.7">T_GND31</text>
<text x="165.1" y="126.8">TMDS_D1-</text>
<text x="181.7" y="126.8">(NC)TMDS_D1-</text>
<text x="184.9" y="130.7">TMDS_D1+</text>
<text x="187.2" y="128.7">T_GND8</text>
<text x="20.1" y="136.6" transform="rotate(-90 20.1 136.6)">P_GND1</text>
<text x="22.1" y="136.6" transform="rotate(-90 22.1 136.6)">P_GND2</text>
<text x="24" y="136.6" transform="rotate(-90 24 136.6)">P_GND3</text>
<text x="25.9" y="136.6" transform="rotate(-90 25.9 136.6)">P_GND4</text>
<text x="27.9" y="134.5">D2-S</text>
<text x="28.6" y="136.5">D2+</text>
<text x="29.1" y="132.6">D2-</text>
<text x="93.7" y="132.6">IO1</text>
<text x="93.7" y="134.5">IO2</text>
<text x="93.7" y="136.5">GND</text>
<text x="99.8" y="136.5">NC3</text>
<text x="99.8" y="134.5">NC2</text>
<text x="99.8" y="132.6">NC1</text>
<text x="165.1" y="136.5">TMDS_D2+(NC)</text>
<text x="165.1" y="134.5">T_GND34</text>
<text x="165.1" y="132.6">TMDS_D2-</text>
<text x="181.7" y="132.6">(NC)TMDS_D2-</text>
<text x="184.9" y="136.5">TMDS_D2+</text>
<text x="187.2" y="134.5">T_GND5</text>
<text x="93.7" y="138.4">IO3</text>
<text x="93.7" y="140.3">IO4</text>
<text x="99.8" y="140.3">NC5</text>
<text x="99.8" y="138.4">NC4</text>
<text x="165.1" y="142.2">NC38</text>
<text x="165.1" y="140.3">TMDS_BIAS</text>
<text x="165.1" y="138.4">GND36</text>
<text x="187.3" y="142.2">VCC5V0</text>
<text x="187.3" y="140.3">VCC3V3</text>
<text x="189.2" y="138.4">GND3</text>
</g>
<g font-size="1.4">
<text x="30.9" y="11.7">5</text>
<text x="88.8" y="11.7">4</text>
<text x="146.7" y="11.7">3</text>
<text x="204.7" y="11.7">2</text>
<text x="262.6" y="11.7">1</text>
<text x=".5" y="36.3">D</text>
<text x="292" y="36.3">D</text>
<text x=".5" y="82.1">C</text>
<text x="292" y="82.1">C</text>
<text x=".5" y="128">B</text>
<text x="292" y="128">B</text>
<text x=".5" y="173.8">A</text>
<text x="292" y="173.8">A</text>
<text x="30.9" y="197">5</text>
<text x="88.8" y="197">4</text>
<text x="146.7" y="197">3</text>
<text x="204.7" y="197">2</text>
<text x="262.6" y="197">1</text>
</g>
</svg>
